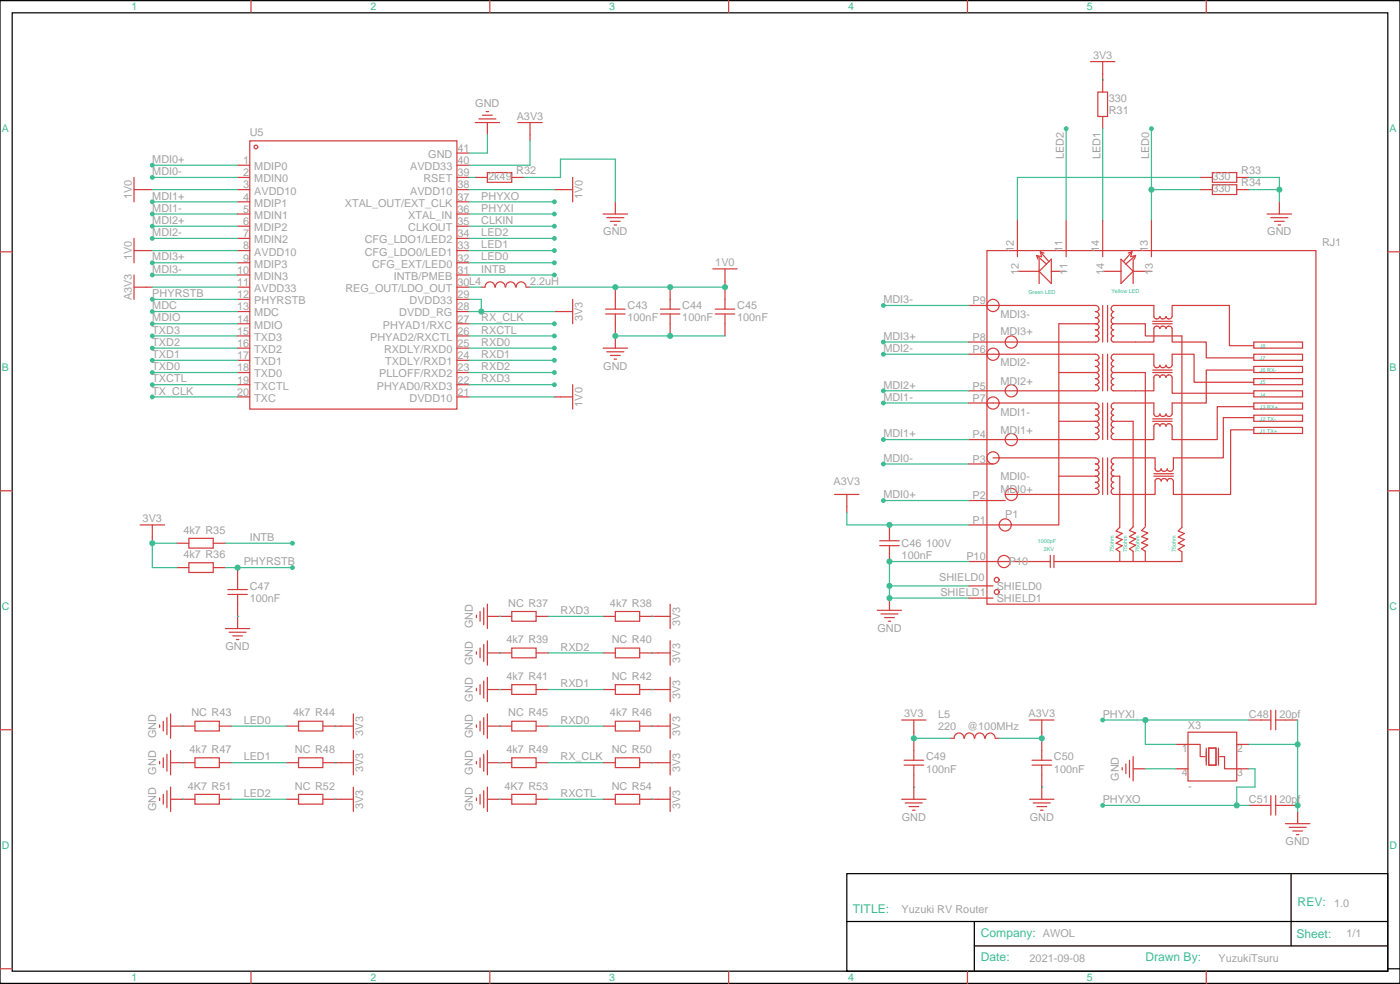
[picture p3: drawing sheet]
<svg xmlns="http://www.w3.org/2000/svg" width="405mm" height="285mm" viewBox="0 0 405 285" stroke-linecap="round" stroke-linejoin="round" font-family="sans-serif">
<path d="M0 .2h405.3v284.3h-405.3zM3.5 3.7h398.3v277.3h-398.3zM245.2 252.8h156.6v28.2h-156.6zM373.8 252.8v20.9M245.2 266.6h156.5M282.1 273.7h119.6M282.1 266.6v14.1M401.8 280.3h3.5" fill="none" stroke="#000" stroke-width=".35"/>
<g fill="none" stroke="#d43d3d" stroke-width=".35">
<path d="M72.7 .2v3.5M141.8 .2v3.5M211 .2v3.5M280.1 .2v3.5M315.7 17.8h7.1M319.3 17.8v8.8M349.2 .2v3.5M137.6 35.5h7M138.6 34.4h5M139.7 33.3h2.8M140.8 32.3h.7M141.1 35.5v3.5"/>
<path d="M149.9 35.5h7.1M153.5 35.5v5.3M317.9 26.6h2.8v7.1h-2.8zM319.3 33.7v3.5M38.8 54.9h5.3M38.8 51.3v7.1M68.8 51.3h3.5M68.8 54.9h3.5M68.8 47.8h3.5M68.8 58.4h3.5M72.3 40.8h60v77.6h-60zM132.3 51.3h3.5"/>
<path d="M132.3 54.9h3.5M132.3 47.8h3.5M132.3 58.4h3.5M132.3 44.3h3.5M137.6 51.3h3.5M141.1 49.9h7.1v2.8h-7.1zM148.2 51.3h3.5M160.5 54.9h5.3M165.8 51.3v7.1M178.2 58.4v3.5M347.5 51.3h3.5M347.5 54.9h3.5"/>
<path d="M351 49.9h7.1v2.8h-7.1zM351 53.5h7.1v2.8h-7.1zM358.1 51.3h3.5M358.1 54.9h3.5M370.4 58.4v3.5M0 72.9h3.5M38.8 72.5h5.3M38.8 69v7M38.8 79.6v7M68.8 61.9h3.5M68.8 65.4h3.5M68.8 69h3.5"/>
<path d="M68.8 72.5h3.5M68.8 76h3.5M68.8 79.6h3.5M132.3 61.9h3.5M132.3 65.4h3.5M132.3 69h3.5M132.3 72.5h3.5M132.3 76h3.5M132.3 79.6h3.5M174.6 61.9h7.1M175.7 63h4.9M176.7 64h2.9"/>
<path d="M177.8 65.1h.7M206.4 77.8h7M209.9 77.8v11.6M285.8 72.5h95.2v102.3h-95.2zM294.6 78.5h6.3M294.6 63.7v10.6M300.2 73.9l2.8 2.5M300.2 73.9l.3 1.1M300.9 75v7M301.2 72.9l2.5 2.8M301.2 72.9l1.1 .3M301.2 72.9l.4 1.4-1.4-.4"/>
<path d="M304.4 78.5h4.2M304.4 75v7l-3.5-3.5zM308.7 63.7v10.6M319.3 63.7v10.6M319.3 78.5h5.3M324.6 75l3.5 3.5-3.5 3.5zM327.7 72.9l-2.4 2.8M327.7 72.9l-1 .3M327.7 72.9l-.3 1.4 1.4-.4M328.1 75v7M328.1 78.5h5.3M328.8 73.9l-2.8 2.5"/>
<path d="M328.8 73.9l-.4 1.1M333.4 63.7v10.6M366.9 61.9h7M367.9 63h5M369 64h2.8M370.1 65.1h.7M401.8 72.9h3.5M38.8 83.1h5.3M68.8 93.7h3.5M68.8 83.1h3.5M68.8 86.6h3.5M68.8 90.1h3.5"/>
<path d="M68.8 97.2h3.5M132.3 93.7h3.5M132.3 83.1h3.5M132.3 86.6h3.5M132.3 90.1h3.5M132.3 97.2h3.5M143.3 83.1a1.41 1.41 0 0 0-1.4-1.5 1.41 1.41 0 0 0-1.5 1.5h-1.1M143.4 83.1a1.41 1.41 0 0 1 1.4-1.5 1.41 1.41 0 0 1 1.4 1.5M146.4 83.1a1.41 1.41 0 0 1 1.4-1.5 1.41 1.41 0 0 1 1.4 1.5M149.5 83.1a1.41 1.41 0 0 1 1.4-1.5 1.41 1.41 0 0 1 1.4 1.5M152.4 83.1h1.1M160.5 90.1h5.3"/>
<path d="M165.8 86.6v7.1M175.3 89.4h5.7M175.3 90.8h5.7M178.2 83.1v6.3M178.2 90.8v9.9M191.2 89.4h5.6M191.2 90.8h5.6M194 83.1v6.3M194 90.8v6.4M207.1 89.4h5.6M207.1 90.8h5.6M209.9 90.8v6.4"/>
<path d="M280.5 88.4h36.6a.89 .89 0 0 1 1.1 .9 .89 .89 0 0 1-1.1 .8 .89 .89 0 0 1 1.1 .9 .89 .89 0 0 1-1.1 .9 .89 .89 0 0 1 1.1 .9 .89 .89 0 0 1-1.1 .9M317.1 93.7h-10.5v58.2h-26.1M317.1 93.7a.89 .89 0 0 1 1.1 .9 .89 .89 0 0 1-1.1 .8 .89 .89 0 0 1 1.1 .9 .89 .89 0 0 1-1.1 .9 .89 .89 0 0 1 1.1 .9 .89 .89 0 0 1-1.1 .9h-36.6M319.3 88.4v10.6M320.7 88.4v10.6M322.4 93.7a.9 .9 0 0 1-.7-.9 .9 .9 0 0 1 .7-.9 .9 .9 0 0 1-.7-.9 .9 .9 0 0 1 .7-.9 .9 .9 0 0 1-.7-.8 .9 .9 0 0 1 .7-.9h11.7v3.2a.9 .9 0 0 0 .9 .7 .9 .9 0 0 0 .8-.7 .9 .9 0 0 0 .9 .7 .9 .9 0 0 0 .9-.7 .9 .9 0 0 0 .9 .7 .9 .9 0 0 0 .9-.7v-3.2h16.6v11.6h7M322.4 93.7a.9 .9 0 0 0-.7 .9 .9 .9 0 0 0 .7 .8 .9 .9 0 0 0-.7 .9 .9 .9 0 0 0 .7 .9 .9 .9 0 0 0-.7 .9 .9 .9 0 0 0 .7 .9h11.7v-3.9a.9 .9 0 0 1 .9-.7 .9 .9 0 0 1 .8 .7 .9 .9 0 0 1 .9-.7 .9 .9 0 0 1 .9 .7 .9 .9 0 0 1 .9-.7 .9 .9 0 0 1 .9 .7v3.9h9.8v4.5h13.8M322.4 93.7h9.2v3.5h10.6v55.4l-1.1 1 1.8 .7-1.8 1.1 1.8 .7-1.8 1.1 1.8 .7-1.8 1 1.1 .7v2.9h-37M333.7 93h5.7M333.7 93.7h5.7M363 99h14.1v1.7h-14.1zM68.8 107.8h3.5"/>
<path d="M68.8 100.7h3.5M68.8 104.3h3.5M68.8 111.3h3.5M68.8 114.8h3.5M132.3 107.8h3.5M132.3 100.7h3.5M132.3 104.3h3.5M132.3 111.3h3.5M132.3 114.8h3.5M160.5 114.8h5.3M165.8 111.3v7.1M174.6 100.7h7.1"/>
<path d="M175.7 101.8h4.9M176.7 102.8h2.9M177.8 103.9h.7M280.5 102.5h36.6a.89 .89 0 0 1 1.1 .9 .89 .89 0 0 1-1.1 .9 .89 .89 0 0 1 1.1 .8 .89 .89 0 0 1-1.1 .9 .89 .89 0 0 1 1.1 .9 .89 .89 0 0 1-1.1 .9M280.5 116.6h36.6a.89 .89 0 0 1 1.1 .9 .89 .89 0 0 1-1.1 .9 .89 .89 0 0 1 1.1 .8 .89 .89 0 0 1-1.1 .9 .89 .89 0 0 1 1.1 .9 .89 .89 0 0 1-1.1 .9M306.6 107.8h10.5M317.1 107.8a.89 .89 0 0 1 1.1 .9 .89 .89 0 0 1-1.1 .8 .89 .89 0 0 1 1.1 .9 .89 .89 0 0 1-1.1 .9 .89 .89 0 0 1 1.1 .9 .89 .89 0 0 1-1.1 .9h-36.6M319.3 102.5v10.6M319.3 116.6v10.6M320.7 102.5v10.6M320.7 116.6v10.6M322.4 107.8a.9 .9 0 0 0-.7 .9 .9 .9 0 0 0 .7 .8 .9 .9 0 0 0-.7 .9 .9 .9 0 0 0 .7 .9 .9 .9 0 0 0-.7 .9 .9 .9 0 0 0 .7 .9h11.7v-3.9a.9 .9 0 0 1 .9-.7 .9 .9 0 0 1 .8 .7 .9 .9 0 0 1 .9-.7 .9 .9 0 0 1 .9 .7 .9 .9 0 0 1 .9-.7 .9 .9 0 0 1 .9 .7v4.6h23.6"/>
<path d="M322.4 107.8a.9 .9 0 0 1-.7-.9 .9 .9 0 0 1 .7-.9 .9 .9 0 0 1-.7-.9 .9 .9 0 0 1 .7-.8 .9 .9 0 0 1-.7-.9 .9 .9 0 0 1 .7-.9h11.7v3.2a.9 .9 0 0 0 .9 .7 .9 .9 0 0 0 .8-.7 .9 .9 0 0 0 .9 .7 .9 .9 0 0 0 .9-.7 .9 .9 0 0 0 .9 .7 .9 .9 0 0 0 .9-.7v-3.2h6.3v8.1h17.3M322.4 107.8h9.2v44.4M333.7 107.1h5.7M333.7 107.8h5.7M363 102.5h14.1v1.8h-14.1zM363 106h14.1v1.8h-14.1zM363 109.5h14.1v1.8h-14.1zM363 113.1h14.1v1.7h-14.1zM363 116.6h14.1v1.8h-14.1zM363 117.7h-10.6v9.5h-13v-3.9a.9 .9 0 0 0-.9-.7 .9 .9 0 0 0-.9 .7 .9 .9 0 0 0-.9-.7 .9 .9 0 0 0-.9 .7 .9 .9 0 0 0-.8-.7 .9 .9 0 0 0-.9 .7v3.9h-11.7a.9 .9 0 0 1-.7-.9 .9 .9 0 0 1 .7-.9 .9 .9 0 0 1-.7-.9 .9 .9 0 0 1 .7-.8 .9 .9 0 0 1-.7-.9 .9 .9 0 0 1 .7-.9M363 107.1h-13.8v9.5h-9.8v3.2a.9 .9 0 0 1-.9 .7 .9 .9 0 0 1-.9-.7 .9 .9 0 0 1-.9 .7 .9 .9 0 0 1-.9-.7 .9 .9 0 0 1-.8 .7 .9 .9 0 0 1-.9-.7v-3.2h-11.7a.9 .9 0 0 0-.7 .9 .9 .9 0 0 0 .7 .9 .9 .9 0 0 0-.7 .8 .9 .9 0 0 0 .7 .9 .9 .9 0 0 0-.7 .9 .9 .9 0 0 0 .7 .9M280.5 134.2h7"/>
<path d="M287.5 132.5h29.6a.89 .89 0 0 1 1.1 .9 .89 .89 0 0 1-1.1 .8 .89 .89 0 0 1 1.1 .9 .89 .89 0 0 1-1.1 .9 .89 .89 0 0 1 1.1 .9 .89 .89 0 0 1-1.1 .9M306.6 121.9h10.5M306.6 137.8h10.5M317.1 121.9a.89 .89 0 0 1 1.1 .9 .89 .89 0 0 1-1.1 .9 .89 .89 0 0 1 1.1 .8 .89 .89 0 0 1-1.1 .9 .89 .89 0 0 1 1.1 .9 .89 .89 0 0 1-1.1 .9h-36.6M317.1 137.8a.89 .89 0 0 1 1.1 .8 .89 .89 0 0 1-1.1 .9 .89 .89 0 0 1 1.1 .9 .89 .89 0 0 1-1.1 .9 .89 .89 0 0 1 1.1 .9 .89 .89 0 0 1-1.1 .9h-26.1M319.3 132.5v10.6M320.7 132.5v10.6M322.1 137.8h2.1v14.8l-1.1 1 1.8 .7-1.8 1.1 1.8 .7-1.8 1.1 1.8 .7-1.8 1 1.1 .7v2.9M322.4 121.9h5.7v30.5l-1.1 1.1 1.8 .7-1.8 1.1 1.8 .7-1.8 1 1.8 .7-1.8 1.1 1.1 .7v2.8M333.7 121.2h5.7M333.7 121.9h5.7M334.1 137.1h5.6"/>
<path d="M334.1 137.8h5.6M363 120.1h14.1v1.8h-14.1zM363 123.7h14.1v1.7h-14.1zM363 120.8h-8.8v11.7h-14.5v3.2a.9 .9 0 0 1-.9 .7 .9 .9 0 0 1-.8-.7 .9 .9 0 0 1-.9 .7 .9 .9 0 0 1-.9-.7 .9 .9 0 0 1-.9 .7 .9 .9 0 0 1-.9-.7v-3.2h-12a.9 .9 0 0 0-.7 .9 .9 .9 0 0 0 .7 .8 .9 .9 0 0 0-.7 .9 .9 .9 0 0 0 .7 .9 .9 .9 0 0 0-.7 .9 .9 .9 0 0 0 .7 .9 .9 .9 0 0 0-.7 .8 .9 .9 0 0 0 .7 .9 .9 .9 0 0 0-.7 .9 .9 .9 0 0 0 .7 .9 .9 .9 0 0 0-.7 .9 .9 .9 0 0 0 .7 .9h12v-3.9a.9 .9 0 0 1 .9-.7 .9 .9 0 0 1 .9 .7 .9 .9 0 0 1 .9-.7 .9 .9 0 0 1 .9 .7 .9 .9 0 0 1 .8-.7 .9 .9 0 0 1 .9 .7v3.9h16.6v-18.7h6.7M0 142h3.5M40.6 151.9h7M44.1 151.9v5.3M51.2 157.2h3.5M54.7 155.8h7v2.8h-7zM61.7 157.2h3.6M241.7 143.1h7M245.2 143.1v5.3"/>
<path d="M254.7 157.9h5.6M254.7 156.5h5.6M257.5 151.9v4.6M257.5 157.9v4.6M280.5 144.8h10.5M331.6 152.4l-1.1 1.1 1.8 .7-1.8 1.1 1.8 .7-1.8 1 1.8 .7-1.8 1.1 1.1 .7v2.8M401.8 142h3.5M51.2 164.2h3.5M54.7 162.8h7v2.8h-7zM61.7 164.2h3.6M66 170.6h5.6M66 172h5.6"/>
<path d="M68.8 164.2v6.4M68.8 172v9.9M137.9 178v.7M139 176.9v2.8M140.1 175.9v4.9M141.1 174.8v7.1M141.1 178.3h7.1M148.2 176.9h7v2.8h-7zM155.2 178.3h3.5M174.6 178.3h3.6M178.2 176.9h7v2.8h-7zM185.2 178.3h8.8"/>
<path d="M194 174.8v7.1M254 176.6h7.1M255.1 177.6h4.9M256.1 178.7h2.8M257.2 179.7h.7M257.5 173v3.6M280.5 162.5h23.6M280.5 169.5h7M280.5 173h7M304.1 160.7v3.5M305.2 160.7v3.5M65.3 181.9h7"/>
<path d="M66.3 182.9h5M67.4 184h2.8M68.4 185h.7M137.9 188.6v.7M137.9 199.2v.7M139 187.5v2.8M139 198.1v2.8M140.1 186.5v4.9M140.1 197v5M141.1 185.4v7M141.1 196v7M141.1 188.9h7.1"/>
<path d="M141.1 199.5h7.1M148.2 187.5h7v2.8h-7zM148.2 198.1h7v2.8h-7zM155.2 188.9h3.5M155.2 199.5h3.5M174.6 188.9h3.6M174.6 199.5h3.6M178.2 187.5h7v2.8h-7zM178.2 198.1h7v2.8h-7zM185.2 188.9h8.8M185.2 199.5h8.8M194 185.4v7"/>
<path d="M194 196v7M0 211.1h3.5M46.2 209.7v.7M47.3 208.7v2.8M47.3 219.3v2.8M48.3 207.6v5M48.3 218.2v4.9M49.4 210.1h7M49.4 206.6v7M49.4 217.1v7.1M56.4 208.7h7.1v2.8h-7.1zM56.4 219.3h7.1v2.8h-7.1z"/>
<path d="M63.5 210.1h3.5M82.9 210.1h3.5M86.4 208.7h7.1v2.8h-7.1zM86.4 219.3h7.1v2.8h-7.1zM93.5 210.1h8.8M102.3 206.6v7M102.3 217.1v7.1M137.9 209.7v.7M139 208.7v2.8M139 219.3v2.8M140.1 207.6v5M140.1 218.2v4.9"/>
<path d="M141.1 206.6v7M141.1 217.1v7.1M141.1 210.1h7.1M148.2 208.7h7v2.8h-7zM148.2 219.3h7v2.8h-7zM155.2 210.1h3.5M174.6 210.1h3.6M178.2 208.7h7v2.8h-7zM178.2 219.3h7v2.8h-7zM185.2 210.1h8.8M194 206.6v7M194 217.1v7.1"/>
<path d="M261.1 208.3h7M261.8 220h5.6M264.6 208.3v11.7M275.2 213.6h1M276.3 213.6a1.41 1.41 0 0 1 1.4-1.5 1.41 1.41 0 0 1 1.4 1.5M279.3 213.6a1.41 1.41 0 0 1 1.4-1.5 1.41 1.41 0 0 1 1.4 1.5M282.2 213.6a1.41 1.41 0 0 1 1.5-1.5 1.41 1.41 0 0 1 1.4 1.5M285.3 213.6a1.41 1.41 0 0 1 1.4-1.5 1.41 1.41 0 0 1 1.4 1.5M288.2 213.6h1.1M298.1 208.3h7.1M298.8 220h5.6M301.6 208.3v11.7"/>
<path d="M327 220v4.9M328.1 218.9v7.1M340.4 215.4h7.1v3.5h1.4M344 211.9h14.1v14.1h-14.1zM349.2 216.4v5M350 216.4h2.1v5h-2.1zM352.8 216.4v5M353.1 218.9h1.4v3.5h7.1M358.1 215.4h3.5M361.6 208.3h6.3M367.9 205.5v5.6M369.4 208.3h6.3"/>
<path d="M369.4 205.5v5.6M401.8 211.1h3.5M46.2 220.3v.7M46.2 230.9v.7M47.3 229.8v2.9M48.3 228.8v4.9M49.4 231.3h7M49.4 220.7h7M49.4 227.7v7.1M56.4 229.8h7.1v2.9h-7.1zM63.5 231.3h3.5M63.5 220.7h3.5"/>
<path d="M82.9 231.3h3.5M82.9 220.7h3.5M86.4 229.8h7.1v2.9h-7.1zM93.5 231.3h8.8M93.5 220.7h8.8M102.3 227.7v7.1M137.9 220.3v.7M137.9 230.9v.7M139 229.8v2.9M140.1 228.8v4.9M141.1 231.3h7.1M141.1 227.7v7.1"/>
<path d="M141.1 220.7h7.1M148.2 229.8h7v2.9h-7zM155.2 231.3h3.5M155.2 220.7h3.5M174.6 231.3h3.6M174.6 220.7h3.6M178.2 229.8h7v2.9h-7zM185.2 231.3h8.8M185.2 220.7h8.8M194 227.7v7.1M261.1 231.3h7M261.8 221.4h5.6"/>
<path d="M262.1 232.3h5M263.2 233.4h2.8M264.2 234.4h.7M264.6 221.4v9.9M298.1 231.3h7.1M298.8 221.4h5.6M299.2 232.3h4.9M300.2 233.4h2.8M301.3 234.4h.7M301.6 221.4v9.9M324.9 222.1v.7M326 221v2.8"/>
<path d="M328.1 222.4h3.5M340.4 222.4h3.6M361.6 233h6.3M367.9 230.2v5.6M369.4 230.2v5.6M369.4 233h6.3M372.2 238.3h7M373.2 239.4h5M375.7 234.8v3.5M374.3 240.4h2.8M375.4 241.5h.7M0 280.3h3.5"/>
<path d="M72.7 281v3.5M141.8 281v3.5M211 281v3.5M280.1 281v3.5M349.2 281v3.5"/>
<circle cx="74.1" cy="42.5" r=".53"/>
<circle cx="287.5" cy="88.4" r="1.76"/>
<circle cx="292.8" cy="99" r="1.76"/>
<circle cx="287.5" cy="102.5" r="1.76"/>
<circle cx="287.5" cy="116.6" r="1.76"/>
<circle cx="292.8" cy="113.1" r="1.76"/>
<circle cx="287.5" cy="132.5" r="1.76"/>
<circle cx="292.8" cy="127.2" r="1.76"/>
<circle cx="291" cy="151.9" r="1.76"/>
<circle cx="292.8" cy="143.1" r="1.76"/>
<circle cx="288.6" cy="171.3" r=".71"/>
<circle cx="288.6" cy="167.8" r=".71"/>
<circle cx="290.7" cy="162.5" r="1.76"/>
</g>
<path d="M257.5 169.5h23M280.5 162.5h-23v10.5h23M264.6 213.6h10.6" fill="none" stroke="#3dbd91" stroke-width=".35"/>
<circle cx="264.6" cy="227.7" r=".18" fill="#3dbd91"/>
<path d="M289.3 213.6h12.3" fill="none" stroke="#3dbd91" stroke-width=".35"/>
<circle cx="301.6" cy="227.7" r=".18" fill="#3dbd91"/>
<g fill="none" stroke="#3dbd91" stroke-width=".35">
<path d="M141.1 39v5.3h-5.3M308.7 37.2v26.5M319.3 37.2v26.5M44.1 47.8h24.7M44.1 51.3h24.7M44.1 54.9h24.7M44.1 58.4h24.7M135.8 51.3h1.8M135.8 54.9h24.7M135.8 58.4h24.7M151.7 51.3h10.6v-5.3h15.9v12.4M153.5 40.8v7h-17.7"/>
<path d="M347.5 51.3h-52.9v12.4M361.6 51.3h8.8v7.1M361.6 54.9h8.8M44.1 61.9h24.7M44.1 65.4h24.7M44.1 69h24.7M44.1 72.5h24.7M44.1 76h24.7M44.1 79.6h24.7M135.8 61.9h24.7M135.8 65.4h24.7M135.8 69h24.7"/>
<path d="M135.8 72.5h24.7M135.8 76h24.7M135.8 79.6h24.7M44.1 83.1h24.7M44.1 86.6h24.7M44.1 90.1h24.7M44.1 93.7h24.7M44.1 97.2h24.7M135.8 83.1h3.5M135.8 86.6h3.5v3.5M135.8 90.1h24.7M135.8 93.7h24.7"/>
<path d="M135.8 97.2h24.7M153.5 83.1h56.4M178.2 97.2h31.7M255.8 88.4h24.7M255.8 99h24.7M44.1 100.7h24.7M44.1 104.3h24.7M44.1 107.8h24.7M44.1 111.3h24.7M44.1 114.8h24.7M135.8 100.7h24.7M135.8 104.3h24.7"/>
<path d="M135.8 107.8h24.7M135.8 111.3h24.7M135.8 114.8h24.7M255.8 102.5h24.7M255.8 113.1h24.7M255.8 116.6h24.7M255.8 127.2h24.7M255.8 134.2h24.7M245.2 148.4v3.5h35.3M255.8 144.8h24.7M319.3 208.3h42.3M331.6 208.3v7.1h8.8"/>
<path d="M361.6 215.4h14.1M375.7 208.3v26.5M319.3 233h42.3M331.6 222.4h8.8M361.6 222.4h1.8v5.3h-5.3v5.3"/>
</g>
<circle cx="319.3" cy="23.1" r=".18" fill="#3dbd91"/>
<path d="M333.4 37.2v26.5M333.4 54.9h14.1M158.7 188.9h15.9" fill="none" stroke="#3dbd91" stroke-width=".35"/>
<g fill="#3dbd91">
<circle cx="144.6" cy="188.9" r=".18"/>
<circle cx="188.7" cy="188.9" r=".18"/>
</g>
<path d="M158.7 199.5h15.9" fill="none" stroke="#3dbd91" stroke-width=".35"/>
<g fill="#3dbd91">
<circle cx="144.6" cy="199.5" r=".18"/>
<circle cx="188.7" cy="199.5" r=".18"/>
</g>
<path d="M158.7 210.1h15.9" fill="none" stroke="#3dbd91" stroke-width=".35"/>
<g fill="#3dbd91">
<circle cx="144.6" cy="210.1" r=".18"/>
<circle cx="188.7" cy="210.1" r=".18"/>
</g>
<path d="M158.7 178.3h15.9" fill="none" stroke="#3dbd91" stroke-width=".35"/>
<g fill="#3dbd91">
<circle cx="144.6" cy="178.3" r=".18"/>
<circle cx="188.7" cy="178.3" r=".18"/>
<circle cx="144.6" cy="220.7" r=".18"/>
<circle cx="188.7" cy="220.7" r=".18"/>
<circle cx="144.6" cy="231.3" r=".18"/>
<circle cx="188.7" cy="231.3" r=".18"/>
</g>
<path d="M67 210.1h15.9M158.7 231.3h15.9M158.7 220.7h15.9" fill="none" stroke="#3dbd91" stroke-width=".35"/>
<g fill="#3dbd91">
<circle cx="52.9" cy="210.1" r=".18"/>
<circle cx="97" cy="210.1" r=".18"/>
<circle cx="52.9" cy="220.7" r=".18"/>
<circle cx="97" cy="220.7" r=".18"/>
<circle cx="52.9" cy="231.3" r=".18"/>
<circle cx="97" cy="231.3" r=".18"/>
</g>
<path d="M51.2 157.2h-7.1v7h7.1M67 231.3h15.9M67 220.7h15.9" fill="none" stroke="#3dbd91" stroke-width=".35"/>
<circle cx="68.8" cy="178.3" r=".18" fill="#3dbd91"/>
<path d="M65.3 157.2h19.4M65.3 164.2h19.4" fill="none" stroke="#3dbd91" stroke-width=".35"/>
<g fill="#3dbd91">
<circle cx="257.5" cy="162.5" r=".88"/>
<circle cx="257.5" cy="169.5" r=".88"/>
<circle cx="257.5" cy="173" r=".88"/>
<circle cx="264.6" cy="213.6" r=".88"/>
<circle cx="301.6" cy="213.6" r=".88"/>
<circle cx="331.6" cy="208.3" r=".88"/>
<circle cx="375.7" cy="215.4" r=".88"/>
<circle cx="375.7" cy="233" r=".88"/>
<circle cx="358.1" cy="233" r=".88"/>
<circle cx="139.3" cy="90.1" r=".88"/>
<circle cx="178.2" cy="83.1" r=".88"/>
<circle cx="194" cy="83.1" r=".88"/>
<circle cx="209.9" cy="83.1" r=".88"/>
<circle cx="194" cy="97.2" r=".88"/>
<circle cx="178.2" cy="97.2" r=".88"/>
<circle cx="257.5" cy="151.9" r=".88"/>
<circle cx="370.4" cy="54.9" r=".88"/>
<circle cx="333.4" cy="54.9" r=".88"/>
<circle cx="44.1" cy="157.2" r=".88"/>
<circle cx="68.8" cy="164.2" r=".88"/>
<circle cx="319.3" cy="208.3" r=".71"/>
<circle cx="319.3" cy="233" r=".71"/>
<circle cx="255.8" cy="88.4" r=".71"/>
<circle cx="255.8" cy="99" r=".71"/>
<circle cx="255.8" cy="102.5" r=".71"/>
<circle cx="255.8" cy="113.1" r=".71"/>
<circle cx="255.8" cy="116.6" r=".71"/>
<circle cx="255.8" cy="127.2" r=".71"/>
<circle cx="255.8" cy="134.2" r=".71"/>
<circle cx="255.8" cy="144.8" r=".71"/>
<circle cx="44.1" cy="47.8" r=".71"/>
<circle cx="44.1" cy="51.3" r=".71"/>
<circle cx="44.1" cy="58.4" r=".71"/>
<circle cx="44.1" cy="61.9" r=".71"/>
<circle cx="44.1" cy="65.4" r=".71"/>
<circle cx="44.1" cy="69" r=".71"/>
<circle cx="44.1" cy="76" r=".71"/>
<circle cx="44.1" cy="79.6" r=".71"/>
<circle cx="44.1" cy="86.6" r=".71"/>
<circle cx="44.1" cy="90.1" r=".71"/>
<circle cx="44.1" cy="93.7" r=".71"/>
<circle cx="44.1" cy="97.2" r=".71"/>
<circle cx="44.1" cy="100.7" r=".71"/>
<circle cx="44.1" cy="104.3" r=".71"/>
<circle cx="44.1" cy="107.8" r=".71"/>
<circle cx="44.1" cy="111.3" r=".71"/>
<circle cx="44.1" cy="114.8" r=".71"/>
<circle cx="160.5" cy="58.4" r=".71"/>
<circle cx="160.5" cy="61.9" r=".71"/>
<circle cx="160.5" cy="65.4" r=".71"/>
<circle cx="160.5" cy="69" r=".71"/>
<circle cx="160.5" cy="72.5" r=".71"/>
<circle cx="160.5" cy="76" r=".71"/>
<circle cx="160.5" cy="79.6" r=".71"/>
<circle cx="160.5" cy="93.7" r=".71"/>
<circle cx="160.5" cy="97.2" r=".71"/>
<circle cx="160.5" cy="100.7" r=".71"/>
<circle cx="160.5" cy="104.3" r=".71"/>
<circle cx="160.5" cy="107.8" r=".71"/>
<circle cx="160.5" cy="111.3" r=".71"/>
<circle cx="308.7" cy="37.2" r=".71"/>
<circle cx="333.4" cy="37.2" r=".71"/>
<circle cx="84.7" cy="164.2" r=".71"/>
<circle cx="84.7" cy="157.2" r=".71"/>
</g>
<g font-size="3.5" fill="#3dbc91">
<text x="375.7" y="262.3">REV:</text>
<text x="246.9" y="264">TITLE:</text>
<text x="284" y="271.1">Company: AWOL</text>
<text x="375.4" y="271.4">Sheet:</text>
<text x="284" y="278.1">Date:</text>
<text x="331.6" y="278.1">Drawn By:</text>
</g>
<g font-size="3.1" fill="#3dbc91">
<text x="38.1" y="3">1</text>
<text x="107.2" y="3">2</text>
<text x="176.4" y="3">3</text>
<text x="245.5" y="3">4</text>
<text x="314.7" y="3">5</text>
<text x=".5" y="38.1">A</text>
<text x="402.3" y="38.1">A</text>
<text x=".5" y="107.3">B</text>
<text x="402.3" y="107.3">B</text>
<text x=".5" y="176.4">C</text>
<text x="402.3" y="176.4">C</text>
<text x=".5" y="245.6">D</text>
<text x="402.3" y="245.6">D</text>
<text x="38.1" y="283.8">1</text>
<text x="107.2" y="283.8">2</text>
<text x="176.4" y="283.8">3</text>
<text x="245.5" y="283.8">4</text>
<text x="314.7" y="283.8">5</text>
</g>
<g font-size="3.1" fill="#a2a2a2">
<text x="316.5" y="17">3V3</text>
<text x="321" y="29.5">330</text>
<text x="137.6" y="31.1">GND</text>
<text x="149.6" y="34.6">A3V3</text>
<text x="321" y="33">R31</text>
<text x="72.3" y="39.3">U5</text>
<text x="44.1" y="47.1">MDI0+</text>
<text x="70.4" y="47.5">1</text>
<text x="124" y="45.7">GND</text>
<text x="132.5" y="47.5">40</text>
<text x="132.5" y="43.9">41</text>
<text x="308" y="46" transform="rotate(-90 308 46)">LED2</text>
<text x="318.6" y="46" transform="rotate(-90 318.6 46)">LED1</text>
<text x="332.7" y="46" transform="rotate(-90 332.7 46)">LED0</text>
<text x="44.1" y="50.7">MDI0-</text>
<text x="70.4" y="51">2</text>
<text x="73.6" y="49.2">MDIP0</text>
<text x="73.6" y="52.8">MDIN0</text>
<text x="118.7" y="49.2">AVDD33</text>
<text x="122.6" y="52.8">RSET</text>
<text x="132.5" y="51">39</text>
<text x="141.3" y="52.1">2k49</text>
<text x="149.4" y="50.3">R32</text>
<text x="351.1" y="52.1">330</text>
<text x="359.4" y="50.3">R33</text>
<text x="359.4" y="53.8">R34</text>
<text x="38.1" y="57.7" transform="rotate(-90 38.1 57.7)">1V0</text>
<text x="44.1" y="57.7">MDI1+</text>
<text x="70.4" y="54.5">3</text>
<text x="70.4" y="58.1">4</text>
<text x="73.6" y="56.3">AVDD10</text>
<text x="73.6" y="59.8">MDIP1</text>
<text x="99.8" y="59.8">XTAL_OUT/EXT_CLK</text>
<text x="118.7" y="56.3">AVDD10</text>
<text x="132.5" y="58.1">37</text>
<text x="132.5" y="54.5">38</text>
<text x="139.3" y="57.7">PHYXO</text>
<text x="168.7" y="57.7" transform="rotate(-90 168.7 57.7)">1V0</text>
<text x="351.1" y="55.6">330</text>
<text x="44.1" y="61.3">MDI1-</text>
<text x="44.1" y="64.8">MDI2+</text>
<text x="70.4" y="61.6">5</text>
<text x="70.4" y="65.1">6</text>
<text x="73.6" y="63.3">MDIN1</text>
<text x="118.2" y="63.3">XTAL_IN</text>
<text x="132.5" y="65.1">35</text>
<text x="132.5" y="61.6">36</text>
<text x="139.3" y="61.3">PHYXI</text>
<text x="139.3" y="64.8">CLKIN</text>
<text x="44.1" y="68.3">MDI2-</text>
<text x="70.4" y="68.6">7</text>
<text x="73.6" y="66.9">MDIP2</text>
<text x="73.6" y="70.4">MDIN2</text>
<text x="105.6" y="70.4">CFG_LDO1/LED2</text>
<text x="118.2" y="66.9">CLKOUT</text>
<text x="132.5" y="68.6">34</text>
<text x="139.3" y="68.3">LED2</text>
<text x="139.3" y="71.8">LED1</text>
<text x="174.7" y="68.1">GND</text>
<text x="366.9" y="68.1">GND</text>
<text x="382.8" y="71.1">RJ1</text>
<text x="38.1" y="75.3" transform="rotate(-90 38.1 75.3)">1V0</text>
<text x="44.1" y="75.4">MDI3+</text>
<text x="70.4" y="72.2">8</text>
<text x="70.4" y="75.7">9</text>
<text x="73.6" y="73.9">AVDD10</text>
<text x="73.6" y="77.5">MDIP3</text>
<text x="105.6" y="73.9">CFG_LDO0/LED1</text>
<text x="107.7" y="77.5">CFG_EXT/LED0</text>
<text x="132.5" y="75.7">32</text>
<text x="132.5" y="72.2">33</text>
<text x="139.3" y="75.4">LED0</text>
<text x="207.1" y="76.9">1V0</text>
<text x="293.6" y="72.8" transform="rotate(-90 293.6 72.8)">12</text>
<text x="307.7" y="72.8" transform="rotate(-90 307.7 72.8)">11</text>
<text x="318.3" y="72.8" transform="rotate(-90 318.3 72.8)">14</text>
<text x="332.4" y="72.8" transform="rotate(-90 332.4 72.8)">13</text>
<text x="44.1" y="78.9">MDI3-</text>
<text x="68.6" y="79.2">10</text>
<text x="68.6" y="82.7">11</text>
<text x="73.6" y="81">MDIN3</text>
<text x="114" y="81">INTB/PMEB</text>
<text x="132.5" y="82.7">30L4</text>
<text x="132.5" y="79.2">31</text>
<text x="139.3" y="78.9">INTB</text>
<text x="153.5" y="82.4">2.2uH</text>
<text x="295" y="79.5" transform="rotate(-90 295 79.5)">12</text>
<text x="309.1" y="79.5" transform="rotate(-90 309.1 79.5)">11</text>
<text x="319.7" y="79.5" transform="rotate(-90 319.7 79.5)">14</text>
<text x="333.8" y="79.5" transform="rotate(-90 333.8 79.5)">13</text>
<text x="38.1" y="86.9" transform="rotate(-90 38.1 86.9)">A3V3</text>
<text x="44.1" y="86">PHYRSTB</text>
<text x="44.1" y="89.5">MDC</text>
<text x="68.6" y="86.3">12</text>
<text x="68.6" y="89.8">13</text>
<text x="73.6" y="84.5">AVDD33</text>
<text x="73.6" y="88">PHYRSTB</text>
<text x="100" y="84.5">REG_OUT/LDO_OUT</text>
<text x="118.6" y="88">DVDD33</text>
<text x="132.5" y="89.8">28</text>
<text x="132.5" y="86.3">29</text>
<text x="181.7" y="89.5">C43</text>
<text x="197.6" y="89.5">C44</text>
<text x="213.4" y="89.5">C45</text>
<text x="255.8" y="87.7">MDI3-</text>
<text x="281.5" y="88">P9</text>
<text x="44.1" y="93">MDIO</text>
<text x="68.6" y="93.3">14</text>
<text x="73.6" y="91.6">MDC</text>
<text x="73.6" y="95.1">MDIO</text>
<text x="110.9" y="95.1">PHYAD1/RXC</text>
<text x="115.6" y="91.6">DVDD_RG</text>
<text x="132.5" y="93.3">27</text>
<text x="139.3" y="93">RX_CLK</text>
<text x="168.7" y="92.9" transform="rotate(-90 168.7 92.9)">3V3</text>
<text x="181.7" y="93">100nF</text>
<text x="197.6" y="93">100nF</text>
<text x="213.4" y="93">100nF</text>
<text x="289.6" y="91.9">MDI3-</text>
<text x="44.1" y="96.5">TXD3</text>
<text x="44.1" y="100.1">TXD2</text>
<text x="68.6" y="96.9">15</text>
<text x="68.6" y="100.4">16</text>
<text x="73.6" y="98.6">TXD3</text>
<text x="107.2" y="98.6">PHYAD2/RXCTL</text>
<text x="132.5" y="100.4">25</text>
<text x="132.5" y="96.9">26</text>
<text x="139.3" y="96.5">RXCTL</text>
<text x="139.3" y="100.1">RXD0</text>
<text x="255.8" y="98.3">MDI3+</text>
<text x="255.8" y="101.8">MDI2-</text>
<text x="281.5" y="98.6">P8</text>
<text x="289.6" y="96.9">MDI3+</text>
<text x="44.1" y="103.6">TXD1</text>
<text x="44.1" y="107.1">TXD0</text>
<text x="68.6" y="103.9">17</text>
<text x="68.6" y="107.4">18</text>
<text x="73.6" y="102.2">TXD2</text>
<text x="73.6" y="105.7">TXD1</text>
<text x="111.2" y="102.2">RXDLY/RXD0</text>
<text x="111.6" y="105.7">TXDLY/RXD1</text>
<text x="132.5" y="107.4">23</text>
<text x="132.5" y="103.9">24</text>
<text x="139.3" y="103.6">RXD1</text>
<text x="139.3" y="107.1">RXD2</text>
<text x="174.7" y="106.9">GND</text>
<text x="281.5" y="102.2">P6</text>
<text x="289.6" y="106">MDI2-</text>
<text x="44.1" y="110.6">TXCTL</text>
<text x="68.6" y="111">19</text>
<text x="73.6" y="109.2">TXD0</text>
<text x="73.6" y="112.7">TXCTL</text>
<text x="109.1" y="112.7">PHYAD0/RXD3</text>
<text x="109.8" y="109.2">PLLOFF/RXD2</text>
<text x="132.5" y="111">22</text>
<text x="139.3" y="110.6">RXD3</text>
<text x="255.8" y="112.4">MDI2+</text>
<text x="281.5" y="112.7">P5</text>
<text x="289.6" y="111.3">MDI2+</text>
<text x="44.1" y="114.2">TX_CLK</text>
<text x="68.6" y="114.5">20</text>
<text x="73.6" y="116.3">TXC</text>
<text x="118.6" y="116.3">DVDD10</text>
<text x="132.5" y="114.5">21</text>
<text x="168.7" y="117.6" transform="rotate(-90 168.7 117.6)">1V0</text>
<text x="255.8" y="115.9">MDI1-</text>
<text x="281.5" y="116.3">P7</text>
<text x="289.6" y="120.5">MDI1-</text>
<text x="289.6" y="125.4">MDI1+</text>
<text x="255.8" y="126.5">MDI1+</text>
<text x="281.5" y="126.8">P4</text>
<text x="255.8" y="133.6">MDI0-</text>
<text x="281.5" y="133.9">P3</text>
<text x="241.3" y="140.4">A3V3</text>
<text x="289.6" y="142.7">MDI0+</text>
<text x="289.6" y="138.8">MDI0-</text>
<text x="255.8" y="144.2">MDI0+</text>
<text x="281.5" y="144.5">P2</text>
<text x="291" y="149.8">P1</text>
<text x="41.3" y="151">3V3</text>
<text x="53.1" y="154.4">4k7 R35</text>
<text x="281.5" y="151.5">P1</text>
<text x="53.1" y="161.4">4k7 R36</text>
<text x="72.3" y="156.5">INTB</text>
<text x="261.1" y="158.3">C46</text>
<text x="261.1" y="161.8">100nF</text>
<text x="268.1" y="158.3">100V</text>
<text x="70.6" y="163.6">PHYRSTB</text>
<text x="279.8" y="162.1">P10</text>
<text x="292.1" y="163.5">P10</text>
<text x="72.3" y="170.6">C47</text>
<text x="271.9" y="168.1">SHIELD0</text>
<text x="272.3" y="172.4">SHIELD1</text>
<text x="288.6" y="170.6">SHIELD0</text>
<text x="72.3" y="174.1">100nF</text>
<text x="147.1" y="175.5">NC R37</text>
<text x="162.3" y="177.7">RXD3</text>
<text x="176.6" y="175.5">4k7 R38</text>
<text x="288.6" y="174.1">SHIELD1</text>
<text x="136.9" y="181.8" transform="rotate(-90 136.9 181.8)">GND</text>
<text x="196.9" y="181.1" transform="rotate(-90 196.9 181.1)">3V3</text>
<text x="254" y="182.8">GND</text>
<text x="65.3" y="188.1">GND</text>
<text x="146.6" y="186.1">4k7 R39</text>
<text x="162.3" y="188.3">RXD2</text>
<text x="177.1" y="186.1">NC R40</text>
<text x="196.9" y="191.7" transform="rotate(-90 196.9 191.7)">3V3</text>
<text x="136.9" y="192.4" transform="rotate(-90 136.9 192.4)">GND</text>
<text x="146.6" y="196.7">4k7 R41</text>
<text x="177.1" y="196.7">NC R42</text>
<text x="136.9" y="203" transform="rotate(-90 136.9 203)">GND</text>
<text x="162.3" y="198.8">RXD1</text>
<text x="196.9" y="202.3" transform="rotate(-90 196.9 202.3)">3V3</text>
<text x="55.4" y="207.3">NC R43</text>
<text x="70.6" y="209.4">LED0</text>
<text x="84.9" y="207.3">4k7 R44</text>
<text x="147.1" y="207.3">NC R45</text>
<text x="162.3" y="209.4">RXD0</text>
<text x="176.6" y="207.3">4k7 R46</text>
<text x="261.8" y="207.5">3V3</text>
<text x="271.6" y="207.7">L5</text>
<text x="297.8" y="207.5">A3V3</text>
<text x="319.3" y="207.7">PHYXI</text>
<text x="361.6" y="207.7">C48</text>
<text x="370.4" y="207.7">20pf</text>
<text x="45.2" y="213.6" transform="rotate(-90 45.2 213.6)">GND</text>
<text x="105.2" y="212.9" transform="rotate(-90 105.2 212.9)">3V3</text>
<text x="136.9" y="213.6" transform="rotate(-90 136.9 213.6)">GND</text>
<text x="196.9" y="212.9" transform="rotate(-90 196.9 212.9)">3V3</text>
<text x="271.6" y="211.2">220</text>
<text x="280" y="211.2">@100MHz</text>
<text x="344" y="210.8">X3</text>
<text x="54.9" y="217.9">4k7 R47</text>
<text x="70.6" y="220">LED1</text>
<text x="85.4" y="217.9">NC R48</text>
<text x="146.6" y="217.9">4k7 R49</text>
<text x="162.3" y="220">RX_CLK</text>
<text x="177.1" y="217.9">NC R50</text>
<text x="268.1" y="220">C49</text>
<text x="305.2" y="220">C50</text>
<text x="342.2" y="217.5">1</text>
<text x="358.1" y="217.5">2</text>
<text x="45.2" y="224.2" transform="rotate(-90 45.2 224.2)">GND</text>
<text x="105.2" y="223.5" transform="rotate(-90 105.2 223.5)">3V3</text>
<text x="136.9" y="224.2" transform="rotate(-90 136.9 224.2)">GND</text>
<text x="196.9" y="223.5" transform="rotate(-90 196.9 223.5)">3V3</text>
<text x="268.1" y="223.5">100nF</text>
<text x="305.2" y="223.5">100nF</text>
<text x="323.9" y="225.9" transform="rotate(-90 323.9 225.9)">GND</text>
<text x="342.2" y="224.6">4</text>
<text x="358.1" y="224.6">3</text>
<text x="54.4" y="228.4">4K7 R51</text>
<text x="70.6" y="230.6">LED2</text>
<text x="85.4" y="228.4">NC R52</text>
<text x="146.1" y="228.4">4K7 R53</text>
<text x="162.3" y="230.6">RXCTL</text>
<text x="177.1" y="228.4">NC R54</text>
<text x="319.3" y="232.4">PHYXO</text>
<text x="344" y="228.5">-</text>
<text x="361.6" y="232.4">C51</text>
<text x="370.4" y="232.4">20pf</text>
<text x="45.2" y="234.8" transform="rotate(-90 45.2 234.8)">GND</text>
<text x="105.2" y="234.1" transform="rotate(-90 105.2 234.1)">3V3</text>
<text x="136.9" y="234.8" transform="rotate(-90 136.9 234.8)">GND</text>
<text x="196.9" y="234.1" transform="rotate(-90 196.9 234.1)">3V3</text>
<text x="261.1" y="237.5">GND</text>
<text x="298.1" y="237.5">GND</text>
<text x="372.2" y="244.5">GND</text>
<text x="386.3" y="262.3">1.0</text>
<text x="261.1" y="264.1">Yuzuki RV Router</text>
<text x="389.8" y="271.2">1/1</text>
<text x="298.1" y="278.2">2021-09-08</text>
<text x="352.8" y="278.2">YuzukiTsuru</text>
</g>
<g font-size="1.6" fill="#3dbc91">
<text x="297.7" y="85.1">Green LED</text>
<text x="321.8" y="84.8">Yellow LED</text>
<text x="364.8" y="100.6">J8</text>
<text x="364.8" y="104.2">J7</text>
<text x="364.8" y="107.7">J6 RX-</text>
<text x="364.8" y="111.2">J5</text>
<text x="364.8" y="114.8">J4</text>
<text x="364.8" y="118.3">J3 RX+</text>
<text x="364.8" y="121.8">J2 TX-</text>
<text x="364.8" y="125.3">J1 TX+</text>
<text x="300.4" y="157.1">1000pF</text>
<text x="302.2" y="159.6">2KV</text>
<text x="322.5" y="159.7" transform="rotate(-90 322.5 159.7)">75ohm</text>
<text x="326.4" y="159.7" transform="rotate(-90 326.4 159.7)">75ohm</text>
<text x="329.9" y="159.7" transform="rotate(-90 329.9 159.7)">75ohm</text>
<text x="340.5" y="159.7" transform="rotate(-90 340.5 159.7)">75ohm</text>
</g>
</svg>
